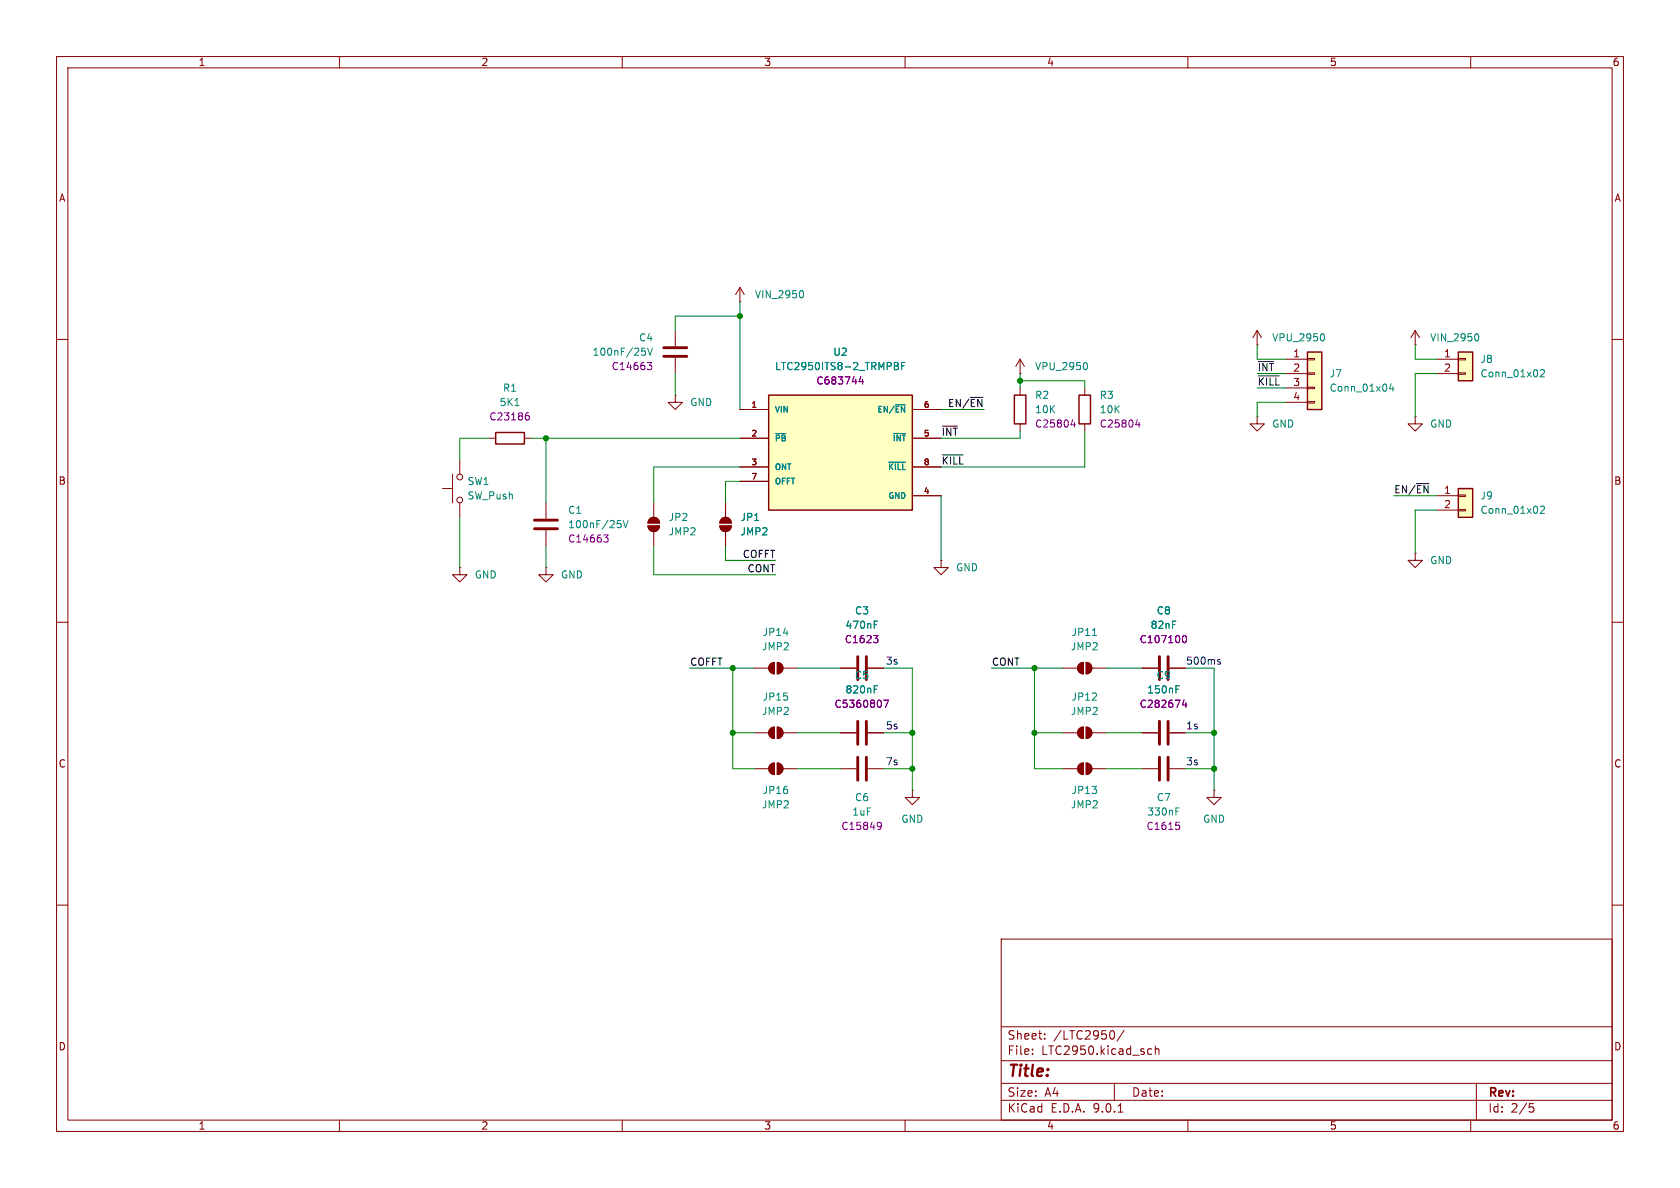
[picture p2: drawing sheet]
<svg xmlns="http://www.w3.org/2000/svg" width="297mm" height="210mm" viewBox="0 0 297 210" stroke-linecap="round" stroke-linejoin="round" font-family="sans-serif">
<path d="M0 0h297v210h-297z" fill="#fff" stroke="#fff" stroke-width=".18"/>
<g fill="none" stroke="#840000" stroke-width=".18">
<path d="M10 10h277v190h-277zM12 12h273v186h-273zM60 10v2M110 10v2M160 10v2M210 10v2M260 10v2M119.4 58.4v2.8M130.8 53.3h.1M130.8 50.8l-.8 1.3M130.8 50.8l.8 1.3M130.8 50.8v2.5"/>
<path d="M10 60h2M119.4 63.2v2.8M285 60h2M78.2 86.4h1.8M80 83.8v5.1M81.3 81.3v2.5M81.3 88.9v2.5M96.5 88.9v2.8M96.5 93.7v2.8M114.6 93h2a1.02 1.02 0 0 1-1 1 1.02 1.02 0 0 1-1-1zM114.8 91.7a1.02 1.02 0 0 1 1.2-.2 1.02 1.02 0 0 1 .6 1h-2zM115.6 88.9v2.5"/>
<path d="M115.6 94v2.5M166.4 99.1v1.2h1.2l-1.2 1.3-1.3-1.3h1.3M166.4 99.1h.1M10 110h2M188 118.1h2.5M190.8 117.4l.7-.3v2a1.02 1.02 0 0 1-.9-.6 1.02 1.02 0 0 1 .2-1.1zM192 117.1a1.02 1.02 0 0 1 1 1 1.02 1.02 0 0 1-1 1zM193 118.1h2.6M201.9 118.1h2.8M206.8 118.1h2.7M285 110h2M188 129.5h2.5"/>
<path d="M190.8 128.8l.7-.3v2.1a1.02 1.02 0 0 1-.9-.7 1.02 1.02 0 0 1 .2-1.1zM192 128.5a1.02 1.02 0 0 1 1 1 1.02 1.02 0 0 1-1 1.1zM193 129.5h2.6M201.9 129.5h2.8M206.8 129.5h2.7M10 160h2M177 166h108v32h-108zM285 160h2M60 198v2M110 198v2M160 198v2M177 194.5h108"/>
<path d="M177 191.5h108M177 187.5h108M177 181.5h108M182.5 186.3v.1M182.5 185.5v.1M184.7 183.6v.1M184.7 182.8v.1M196.7 182.2a.94 .94 0 0 1 0 1.5M197 191.5v3M197.7 196.6h.8M198.7 182.1l-1.2 2M203 186.3h.6"/>
<path d="M203 185.5h.6M204.2 185.5l.3-.1 .3 .1 .1 .9M204.2 184.9v1.5M210 198v2M260 198v2M261 191.5v6.5M270.4 195.1h.7M270.5 195.7h.4l.3 .3-.2 .5-.5 .1"/>
<circle cx="81.3" cy="84.3" r=".51"/>
<circle cx="81.3" cy="88.4" r=".51"/>
</g>
<path d="M117.3 61.5h4.1M117.3 63h4.1M94.5 91.9h4.1M94.5 93.5h4.1M205 116.1v4M206.5 116.1v4M205 127.5v4.1M206.5 127.5v4.1" fill="none" stroke="#840000" stroke-width=".51"/>
<path d="M141.7 51.4a.79 .79 0 0 1 0 1.2M113.5 61.5h.6M113.9 62l.2 .3v.3l-.2 .2M114.5 61.5l.4 1.3 .4-1.3M109.1 92h.7M109.6 92.5l.2 .2v.3l-.2 .3M110.2 92l.4 1.3 .4-1.3M193.1 112.3h.8M207.9 121.8h.4M207.9 121.2h.6" fill="none" stroke="#008484" stroke-width=".18"/>
<path d="M114.4 64.1h.8l-.4 .5 .4 .1v.4l-.2 .2h-.4M106.7 94.6h.8l-.4 .4 .4 .2v.4l-.2 .2h-.4M209.1 112.6l.2-.3a.68 .68 0 0 1 .5 .7 .68 .68 0 0 1-.5 .6l-.2-.2M209.3 123.7l-.3 .9h.8M209.6 124.2v.8" fill="none" stroke="#840084" stroke-width=".18"/>
<g fill="#840000" stroke="#840000" stroke-width=".18">
<path d="M192 117.1a1.02 1.02 0 0 1 1 1 1.02 1.02 0 0 1-1 1z"/>
<path d="M190.8 117.4l.7-.3v2a1.02 1.02 0 0 1-.9-.6 1.02 1.02 0 0 1 .2-1.1z"/>
<path d="M192 128.5a1.02 1.02 0 0 1 1 1 1.02 1.02 0 0 1-1 1.1z"/>
<path d="M190.8 128.8l.7-.3v2.1a1.02 1.02 0 0 1-.9-.7 1.02 1.02 0 0 1 .2-1.1z"/>
<path d="M114.6 93h2a1.02 1.02 0 0 1-1 1 1.02 1.02 0 0 1-1-1z"/>
<path d="M114.8 91.7a1.02 1.02 0 0 1 1.2-.2 1.02 1.02 0 0 1 .6 1h-2z"/>
</g>
<path d="M135.9 69.9h25.4v20.3h-25.4z" fill="#ffffc2"/>
<path d="M135.9 69.9h25.4v20.3h-25.4zM179.3 69.9h2.1v5h-2.1zM190.8 69.9h2v5h-2z" fill="none" stroke="#840000" stroke-width=".25"/>
<g fill="none" stroke="#840000" stroke-width=".18">
<path d="M250.2 58.4l-.8 1.3M250.2 58.4l.8 1.3M250.2 58.4v2.6M119.4 69.9v1.2h1.2l-1.2 1.3-1.3-1.3h1.3M119.4 69.9h.1M130.8 72.4h5.1M130.8 77.5h5.1M161.3 72.4h5.1M161.3 77.5h5.1M180.3 66h.1M180.3 63.5v2.5M180.3 68.6v1.3"/>
<path d="M180.3 74.9v1.3M180.3 63.5l-.7 1.3M180.3 63.5l.8 1.3M191.8 68.6v1.3M191.8 74.9v1.3M222.2 73.7v1.2h1.3l-1.3 1.3-1.2-1.3h1.2M222.2 73.7h.1M250.2 61h.1M250.2 73.7v1.2h1.3l-1.3 1.3-1.3-1.3h1.3M250.2 73.7h.1M127.3 93h2a1.02 1.02 0 0 1-1 1 1.02 1.02 0 0 1-1-1zM127.5 91.7a1.02 1.02 0 0 1 1.2-.2 1.02 1.02 0 0 1 .6 1h-2z"/>
<path d="M128.3 88.9v2.5M128.3 94v2.5M130.8 82.6h5.1M130.8 85.1h5.1M161.3 82.6h5.1M161.3 87.6h5.1M81.3 100.3v1.3h1.2l-1.2 1.3-1.3-1.3h1.3M81.3 100.3h.1M96.5 100.3v1.3h1.3l-1.3 1.3-1.3-1.3h1.3M96.5 100.3h.1M188 135.9h2.5M190.8 135.2l.7-.3v2a1.02 1.02 0 0 1-.9-.6 1.02 1.02 0 0 1 .2-1.1z"/>
<path d="M192 134.9a1.02 1.02 0 0 1 1 1 1.02 1.02 0 0 1-1 1zM193 135.9h2.6M201.9 135.9h2.8M206.8 135.9h2.7M214.6 139.7v1.3h1.3l-1.3 1.2-1.2-1.2h1.2M214.6 139.7h.1"/>
</g>
<g fill="none" stroke="#008484" stroke-width=".18">
<path d="M261.1 59a.79 .79 0 0 1 0 1.3M137.1 76.6h1.8M158 76.6h2.1M158.1 64.1l.6 .1 .1 .2-.3 .3M158.1 64.7h.4M158.3 71.6h1.8M158.5 64.7l.3 .2v.3l-.7 .1M159.4 64.7h.4M160 64.1h-.6v1.2M191.9 64.1a.79 .79 0 0 1 0 1.2M157.1 81.7h3M207.9 143.4h.4"/>
<path d="M207.9 142.8h.6"/>
</g>
<path d="M152.2 66.6l-.3 .9h.8M152.5 67v.9M189.3 75.1h.8M189.9 74.7v.8M200.8 75.1h.8M201.4 74.7v.8M207.9 145.4h.6M208.3 145.8l.3 .3v.3l-.3 .2" fill="none" stroke="#840084" stroke-width=".18"/>
<g fill="#840000" stroke="#840000" stroke-width=".18">
<path d="M127.3 93h2a1.02 1.02 0 0 1-1 1 1.02 1.02 0 0 1-1-1z"/>
<path d="M127.5 91.7a1.02 1.02 0 0 1 1.2-.2 1.02 1.02 0 0 1 .6 1h-2z"/>
<path d="M192 134.9a1.02 1.02 0 0 1 1 1 1.02 1.02 0 0 1-1 1z"/>
<path d="M190.8 135.2l.7-.3v2a1.02 1.02 0 0 1-.9-.6 1.02 1.02 0 0 1 .2-1.1z"/>
</g>
<path d="M205 133.9v4M206.5 133.9v4" fill="none" stroke="#840000" stroke-width=".51"/>
<path d="M257.8 62.2h2.5v5.1h-2.5z" fill="#ffffc2"/>
<path d="M257.8 62.2h2.5v5.1h-2.5z" fill="none" stroke="#840000" stroke-width=".25"/>
<path d="M254 63.5h3.8M254 66h3.8M257.8 63.4h1.3v.2h-1.3zM257.8 65.9h1.3v.3h-1.3zM133.3 135.9h2.6M136.2 135.2l.7-.3v2a1.02 1.02 0 0 1-.9-.6 1.02 1.02 0 0 1 .2-1.1zM137.4 134.9a1.02 1.02 0 0 1 1 1 1.02 1.02 0 0 1-1 1zM138.4 135.9h2.6M148.6 135.9h2.8M153.4 135.9h2.8M161.3 139.7v1.3h1.3l-1.3 1.2-1.3-1.2h1.3M161.3 139.7h.1" fill="none" stroke="#840000" stroke-width=".18"/>
<path d="M272.3 65.5l.5-.2 .2 .4-.7 .9h.7" fill="none" stroke="#008484" stroke-width=".18"/>
<g fill="#840000" stroke="#840000" stroke-width=".18">
<path d="M137.4 134.9a1.02 1.02 0 0 1 1 1 1.02 1.02 0 0 1-1 1z"/>
<path d="M136.2 135.2l.7-.3v2a1.02 1.02 0 0 1-.9-.6 1.02 1.02 0 0 1 .2-1.1z"/>
</g>
<path d="M151.6 133.9v4M153.2 133.9v4" fill="none" stroke="#840000" stroke-width=".51"/>
<path d="M155.3 145.4l.5 .1a.84 .84 0 0 1-.3 1.1h-.3M155.8 145.9l-.2 .2h-.3" fill="none" stroke="#840084" stroke-width=".18"/>
<path d="M257.8 86.4h2.5v5h-2.5z" fill="#ffffc2"/>
<path d="M257.8 86.4h2.5v5h-2.5z" fill="none" stroke="#840000" stroke-width=".25"/>
<path d="M222.2 58.4l-.7 1.3M222.2 58.4l.8 1.3M222.2 58.4v2.6M222.2 61h.1M250.2 97.8v1.3h1.3l-1.3 1.2-1.3-1.2h1.3M250.2 97.8h.1M254 87.6h3.8M254 90.2h3.8M257.8 87.5h1.3v.3h-1.3zM257.8 90h1.3v.3h-1.3z" fill="none" stroke="#840000" stroke-width=".18"/>
<path d="M233.9 59a.79 .79 0 0 1 0 1.3M272.3 89.6l.5-.1 .2 .3-.7 .9h.7" fill="none" stroke="#008484" stroke-width=".18"/>
<path d="M231.1 62.2h2.6v10.2h-2.6z" fill="#ffffc2"/>
<path d="M87.6 76.5h5.1v2h-5.1zM231.1 62.2h2.6v10.2h-2.6z" fill="none" stroke="#840000" stroke-width=".25"/>
<g fill="none" stroke="#840000" stroke-width=".18">
<path d="M86.4 77.5h1.2M92.7 77.5h1.3M130.8 77.5h5.1M130.8 72.4h5.1M161.3 77.5h5.1M161.3 72.4h5.1M227.3 63.5h3.8M227.3 66h3.8M227.3 68.6h3.8M227.3 71.1h3.8M231.1 63.4h1.3v.2h-1.3zM231.1 65.9h1.3v.3h-1.3z"/>
<path d="M231.1 68.5h1.3v.2h-1.3zM231.1 71h1.3v.2h-1.3zM128.3 88.9v2.5M128.3 94v2.5M130.8 82.6h5.1M130.8 85.1h5.1M161.3 82.6h5.1M161.3 87.6h5.1M133.3 118.1h2.6M136.2 117.4l.7-.3v2a1.02 1.02 0 0 1-.9-.6 1.02 1.02 0 0 1 .2-1.1zM137.4 117.1a1.02 1.02 0 0 1 1 1 1.02 1.02 0 0 1-1 1zM138.4 118.1h2.6"/>
<path d="M148.6 118.1h2.8M153.4 118.1h2.8M201.9 118.1h2.8M206.8 118.1h2.7M133.3 129.5h2.6M136.2 128.8l.7-.3v2.1a1.02 1.02 0 0 1-.9-.7 1.02 1.02 0 0 1 .2-1.1zM137.4 128.5a1.02 1.02 0 0 1 1 1 1.02 1.02 0 0 1-1 1.1zM138.4 129.5h2.6M148.6 129.5h2.8M153.4 129.5h2.8M201.9 129.5h2.8M206.8 129.5h2.7"/>
</g>
<g fill="none" stroke="#008484" stroke-width=".18">
<path d="M91 71.7h.8M137.1 76.6h1.8M158 76.6h2.1M158.1 64.1l.6 .1 .1 .2-.3 .3M158.1 64.7h.4M158.3 71.6h1.8M158.5 64.7l.3 .2v.3l-.7 .1M159.4 64.7h.4M160 64.1h-.6v1.2M245.9 67.8l-.3 .9h.8M246.2 68.3v.9M157.1 81.7h3"/>
<path d="M154.5 110.4h.5M154.5 109.8h.7M154.5 121.8h.5M154.5 121.2h.7M207.9 121.8h.4M207.9 121.2h.6"/>
</g>
<g fill="#840000" stroke="#840000" stroke-width=".18">
<path d="M137.4 117.1a1.02 1.02 0 0 1 1 1 1.02 1.02 0 0 1-1 1z"/>
<path d="M136.2 117.4l.7-.3v2a1.02 1.02 0 0 1-.9-.6 1.02 1.02 0 0 1 .2-1.1z"/>
<path d="M137.4 128.5a1.02 1.02 0 0 1 1 1 1.02 1.02 0 0 1-1 1.1z"/>
<path d="M136.2 128.8l.7-.3v2.1a1.02 1.02 0 0 1-.9-.7 1.02 1.02 0 0 1 .2-1.1z"/>
</g>
<path d="M151.6 116.1v4M153.2 116.1v4M151.6 127.5v4.1M153.2 127.5v4.1" fill="none" stroke="#840000" stroke-width=".51"/>
<path d="M93.1 73.5h.2l.3 .2-.1 .4-.4 .1M93.5 73h-.4M152.2 66.6l-.3 .9h.8M152.5 67v.9M154.4 112.3h.8l-.4 .5M155 112.8l.2 .3v.3l-.2 .2M209.1 112.6l.2-.3a.68 .68 0 0 1 .5 .7 .68 .68 0 0 1-.5 .6l-.2-.2M156.2 123.8h.9l-.6 1.2M209.3 123.7l-.3 .9h.8M209.6 124.2v.8" fill="none" stroke="#840084" stroke-width=".18"/>
<path d="M222.5 66.4h3.7M166.6 80.4h3.7" fill="none" stroke="#000" stroke-width=".18"/>
<g fill="none" stroke="#008400" stroke-width=".18">
<path d="M130.8 55.9h-11.4v2.5M130.8 53.3v19.1M86.4 77.5h-5.1v3.8M94 77.5h36.8M96.5 77.5v11.4M119.4 66v3.9M166.4 72.4h7.6M180.3 76.2v1.3h-13.9M180.3 66v2.6M180.3 67.3h11.5v1.3M191.8 76.2v6.4h-25.4M222.2 66h5.1"/>
<path d="M222.2 61v2.5h5.1M222.2 68.6h5.1M227.3 71.1h-5.1v2.6M250.2 61v2.5h3.8M254 66h-3.8v7.7M81.3 91.4v8.9M96.5 96.5v3.8M115.6 96.5v5.1h21.6M128.3 96.5v2.6h8.9M130.8 85.1h-2.5v3.8M130.8 82.6h-15.2v6.3M166.4 87.6v11.5"/>
<path d="M246.4 87.6h7.6M254 90.2h-3.8v7.6M121.9 118.1h11.4M129.5 118.1v17.8h3.8M141 118.1h7.6M156.2 118.1h5.1v21.6M175.3 118.1h12.7M182.9 118.1v17.8h5.1M195.6 118.1h6.3M209.5 118.1h5.1v21.6M129.5 129.5h3.8M141 135.9h7.6"/>
<path d="M141 129.5h7.6M156.2 135.9h5.1M156.2 129.5h5.1M182.9 129.5h5.1M195.6 135.9h6.3M195.6 129.5h6.3M209.5 135.9h5.1M209.5 129.5h5.1"/>
</g>
<path d="M215.4 117l.3 .1 .1 .1-.2 .2h-.2M215.4 116.6h.3" fill="none" stroke="#0000c2" stroke-width=".18"/>
<g fill="#008400" stroke="#008400" stroke-width=".18">
<circle cx="214.6" cy="129.5" r=".46"/>
<circle cx="182.9" cy="118.1" r=".46"/>
<circle cx="182.9" cy="129.5" r=".46"/>
<circle cx="214.6" cy="135.9" r=".46"/>
<circle cx="161.3" cy="135.9" r=".46"/>
<circle cx="129.5" cy="129.5" r=".46"/>
<circle cx="129.5" cy="118.1" r=".46"/>
<circle cx="161.3" cy="129.5" r=".46"/>
<circle cx="130.8" cy="55.9" r=".46"/>
<circle cx="96.5" cy="77.5" r=".46"/>
<circle cx="180.3" cy="67.3" r=".46"/>
</g>
<text font-size="2.8" fill="#840000" x="178" y="190.9">Title:</text>
<g font-size="2.1" fill="#840000">
<text x="178" y="184">Sheet:</text>
<text x="186.2" y="184">/LTC2950/</text>
<text x="178" y="186.7">File:</text>
<text x="184.1" y="186.7">LTC2950.kicad_sch</text>
<text x="178" y="196.9">KiCad</text>
<text x="178" y="194.1">Size:</text>
<text x="184.7" y="194.1">A4</text>
<text x="185.7" y="196.9">E.D.A.</text>
<text x="193.3" y="196.9">9.0.1</text>
<text x="200" y="194.1">Date:</text>
<text x="263" y="194.3">Rev:</text>
<text x="263" y="196.9">Id:</text>
<text x="267.1" y="196.9">2/5</text>
</g>
<g font-size="1.8" fill="#840000">
<text x="35" y="11.9">1</text>
<text x="85" y="11.9">2</text>
<text x="135" y="11.9">3</text>
<text x="185" y="11.9">4</text>
<text x="235" y="11.9">5</text>
<text x="285" y="11.9">6</text>
<text x="10.3" y="35.9">A</text>
<text x="285.3" y="35.9">A</text>
<text x="228.5" y="63.2">1</text>
<text x="255.2" y="63.2">1</text>
<text x="255.2" y="65.8">2</text>
<text x="228.5" y="70.9">4</text>
<text x="10.3" y="85.9">B</text>
<text x="255.2" y="89.9">2</text>
<text x="285.3" y="85.9">B</text>
<text x="10.3" y="135.9">C</text>
<text x="285.3" y="135.9">C</text>
<text x="10.3" y="185.9">D</text>
<text x="285.3" y="185.9">D</text>
<text x="35" y="199.9">1</text>
<text x="85" y="199.9">2</text>
<text x="135" y="199.9">3</text>
<text x="185" y="199.9">4</text>
<text x="235" y="199.9">5</text>
<text x="285" y="199.9">6</text>
</g>
<g font-size="1.8" fill="#008484">
<text x="133.4" y="52.9">VIN_2950</text>
<text x="104.7" y="63.1">100nF/25V</text>
<text x="112.9" y="60.6">C4</text>
<text x="136.9" y="65.6">LTC2950ITS8-2_TRMPBF</text>
<text x="147.2" y="63.1">U2</text>
<text x="182.9" y="65.6">VPU_2950</text>
<text x="224.8" y="60.6">VPU_2950</text>
<text x="252.7" y="60.6">VIN_2950</text>
<text x="261.6" y="64.4">J8</text>
<text x="88.2" y="72">5K1</text>
<text x="88.8" y="69.4">R1</text>
<text x="121.9" y="72">GND</text>
<text x="182.9" y="70.7">R2</text>
<text x="194.3" y="70.7">R3</text>
<text x="235" y="66.9">J7</text>
<text x="235" y="69.4">Conn_01x04</text>
<text x="261.6" y="66.9">Conn_01x02</text>
<text x="182.9" y="73.3">10K</text>
<text x="194.3" y="73.3">10K</text>
<text x="224.8" y="75.8">GND</text>
<text x="252.7" y="75.8">GND</text>
<text x="82.6" y="86">SW1</text>
<text x="82.6" y="88.5">SW_Push</text>
<text x="261.6" y="88.5">J9</text>
<text x="100.3" y="91">C1</text>
<text x="100.3" y="93.6">100nF/25V</text>
<text x="118.1" y="92.3">JP2</text>
<text x="118.1" y="94.8">JMP2</text>
<text x="130.8" y="92.3">JP1</text>
<text x="130.8" y="94.8">JMP2</text>
<text x="261.6" y="91">Conn_01x02</text>
<text x="168.9" y="101.2">GND</text>
<text x="252.7" y="99.9">GND</text>
<text x="83.8" y="102.5">GND</text>
<text x="99.1" y="102.5">GND</text>
<text x="134.7" y="112.6">JP14</text>
<text x="149.4" y="111.4">470nF</text>
<text x="151.1" y="108.8">C3</text>
<text x="189.3" y="112.6">JP11</text>
<text x="203.3" y="111.4">82nF</text>
<text x="204.4" y="108.8">C8</text>
<text x="134.6" y="115.2">JMP2</text>
<text x="189.2" y="115.2">JMP2</text>
<text x="134.7" y="124.1">JP15</text>
<text x="149.4" y="122.8">820nF</text>
<text x="151.1" y="120.2">C5</text>
<text x="189.3" y="124.1">JP12</text>
<text x="202.7" y="122.8">150nF</text>
<text x="204.4" y="120.2">C9</text>
<text x="134.6" y="126.6">JMP2</text>
<text x="189.2" y="126.6">JMP2</text>
<text x="134.6" y="143.1">JMP2</text>
<text x="134.7" y="140.6">JP16</text>
<text x="151.1" y="141.8">C6</text>
<text x="189.2" y="143.1">JMP2</text>
<text x="189.3" y="140.6">JP13</text>
<text x="204.4" y="141.8">C7</text>
<text x="150.6" y="144.4">1uF</text>
<text x="159.3" y="145.6">GND</text>
<text x="202.7" y="144.4">330nF</text>
<text x="212.6" y="145.6">GND</text>
</g>
<g font-size="1.8" fill="#840084">
<text x="108" y="65.6">C14663</text>
<text x="144.2" y="68.2">C683744</text>
<text x="86.4" y="74.5">C23186</text>
<text x="182.9" y="75.8">C25804</text>
<text x="194.3" y="75.8">C25804</text>
<text x="100.3" y="96.1">C14663</text>
<text x="149.2" y="113.9">C1623</text>
<text x="201.4" y="113.9">C107100</text>
<text x="147.4" y="125.3">C5360807</text>
<text x="201.4" y="125.3">C282674</text>
<text x="148.6" y="146.9">C15849</text>
<text x="202.6" y="146.9">C1615</text>
</g>
<g font-size="1.8">
<text x="222.2" y="65.7">~{INT} 2</text>
<text x="222.2" y="68.2">~{KILL} 3</text>
<text x="166.4" y="77.1">~{INT}</text>
<text x="167.5" y="72">EN/~{EN}</text>
<text x="166.4" y="82.2">~{KILL}</text>
<text x="246.4" y="87.3">EN/~{EN} 1</text>
<text x="131.2" y="98.7">COFFT</text>
<text x="132.1" y="101.3">CONT</text>
<text x="121.9" y="117.8">COFFT</text>
<text x="175.3" y="117.8">CONT</text>
</g>
<g font-size="1.8" fill="#0000c2">
<text x="156.5" y="117.7">3s</text>
<text x="209.6" y="117.7">500ms</text>
<text x="156.5" y="129.1">5s</text>
<text x="209.6" y="129.1">1s</text>
<text x="156.5" y="135.5">7s</text>
<text x="209.6" y="135.5">3s</text>
</g>
<g font-size="1.4" fill="#840000">
<text x="132.7" y="72.1">1</text>
<text x="132.7" y="77.2">2</text>
<text x="163.2" y="72.1">6</text>
<text x="163.2" y="77.2">5</text>
<text x="132.7" y="82.3">3</text>
<text x="163.2" y="82.3">8</text>
<text x="132.7" y="84.8">7</text>
<text x="163.2" y="87.4">4</text>
</g>
<g font-size="1.4" fill="#008484">
<text x="136.9" y="73.1">VIN</text>
<text x="155" y="73.1">EN/~{EN}</text>
<text x="136.9" y="78.2">~{PB}</text>
<text x="136.9" y="83.3">ONT</text>
<text x="156.9" y="83.3">~{KILL}</text>
<text x="157.7" y="78.2">~{INT}</text>
<text x="136.9" y="85.8">OFFT</text>
<text x="156.9" y="88.4">GND</text>
</g>
</svg>
